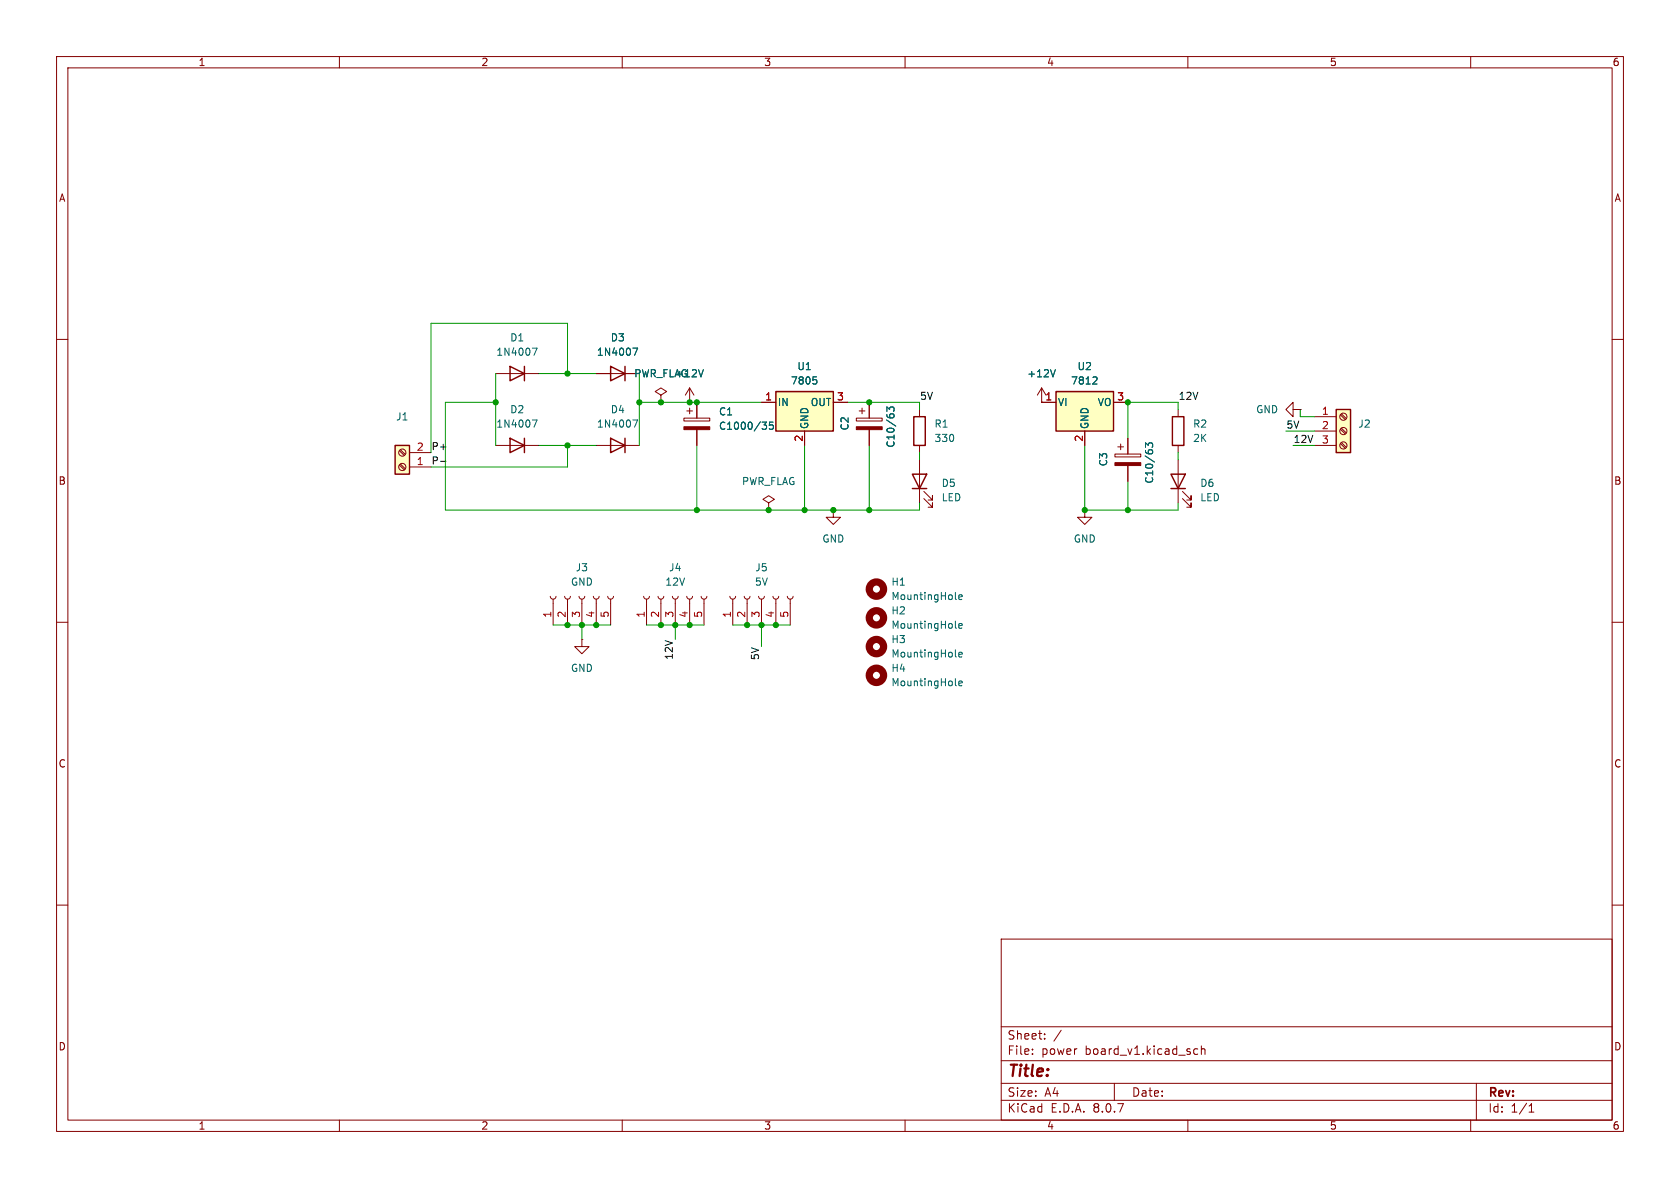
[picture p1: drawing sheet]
<svg xmlns="http://www.w3.org/2000/svg" width="297mm" height="210mm" viewBox="0 0 297 210" stroke-linecap="round" stroke-linejoin="round" font-family="sans-serif">
<g fill="none" stroke="#840000" stroke-width=".18">
<path d="M10 10h277v190h-277zM12 12h273v186h-273zM60 10v2M110 10v2M160 10v2M210 10v2M260 10v2M10 60h2M151.4 73.9h4.6v.5h-4.6zM151.9 72.6h1M152.4 72.1v1.1M153.7 71.1v2.8"/>
<path d="M153.7 75.9v2.8M285 60h2M10 110h2M97.3 105.4l.1 .4 .4 .1 .4-.1 .1-.4M97.8 105.9v4.6M99.8 105.4l.2 .4 .3 .1 .4-.1 .1-.4M100.3 105.9v4.6M102.4 105.4l.1 .4 .4 .1 .3-.1 .2-.4M102.9 105.9v4.6M104.9 105.4l.2 .4 .3 .1 .4-.1 .1-.4M105.4 105.9v4.6M107.4 105.4l.2 .4 .4 .1 .3-.1 .2-.4"/>
<path d="M107.9 105.9v4.6M285 110h2M10 160h2M177 166h108v32h-108zM285 160h2M60 198v2M110 198v2M160 198v2M177 194.5h108M177 191.5h108M177 187.5h108M177 181.5h108"/>
<path d="M182.5 186.3v.1M182.5 185.5v.1M184.7 183.6v.1M184.7 182.8v.1M187.6 182.1l-1.3 2M197 191.5v3M210 198v2M211 186.1l.3 .3 .4-.1M211.7 185.5l-.4-.1-.3 .3M212.4 185.5l.2-.1 .4 .1v.9M212.4 184.9v1.5M260 198v2"/>
<path d="M261 191.5v6.5M270.3 196.6h.9M270.3 195.5l.4-.4v1.5"/>
</g>
<path d="M151.4 75.4h4.6v.5h-4.6z" fill="#840000" stroke="#840000" stroke-width=".18"/>
<path d="M156.8 72.7v-.8l.5 .5 .1-.4h.5l.2 .2-.2 .5" fill="none" stroke="#006464" stroke-width=".18"/>
<path d="M236.2 72.4h2.6v7.6h-2.6z" fill="#ffffc2"/>
<path d="M161.5 73.7h2.1v5h-2.1zM236.2 72.4h2.6v7.6h-2.6zM161.3 83.8h2.5l-1.2 2.6zM161.3 86.4h2.5" fill="none" stroke="#840000" stroke-width=".25"/>
<g fill="none" stroke="#840000" stroke-width=".18">
<path d="M121.9 71.1h.1M121.9 68.6v2.5M121.9 68.6l-.7 1.3M121.9 68.6l.8 1.3M162.6 72.4v1.3M162.6 78.7v1.3M232.4 73.7h3.8M232.4 76.2h3.8M232.4 78.7h3.8M237 78.4l.8 .8M237 75.9l.8 .8M237 73.3l.8 .9"/>
<path d="M237.1 78.2l.9 .9M237.1 75.7l.9 .8M237.1 73.2l.9 .8M147.3 90.2v1.2h1.3l-1.3 1.3-1.3-1.3h1.3M147.3 90.2h.1M162.6 81.3v7.6M163.3 88.1l1.5 1.6v-.8v.8h-.7M163.3 86.9l1.5 1.5v-.8v.8h-.7M113.8 105.4l.1 .4 .4 .1 .4-.1 .1-.4M114.3 105.9v4.6M116.3 105.4l.2 .4 .3 .1 .4-.1 .1-.4M116.8 105.9v4.6"/>
<path d="M118.9 105.4l.1 .4 .4 .1 .3-.1 .2-.4M119.4 105.9v4.6M121.4 105.4l.2 .4 .3 .1 .4-.1 .1-.4M121.9 105.9v4.6M124 105.4l.1 .4 .4 .1 .3-.1 .2-.4M124.5 105.9v4.6"/>
<circle cx="237.5" cy="73.7" r=".63"/>
<circle cx="237.5" cy="78.7" r=".63"/>
<circle cx="237.5" cy="76.2" r=".63"/>
</g>
<path d="M124.3 65.3l-.4 1.3M168.9 116l.2 .1M168.9 110.9l.2 .2M169.5 110.6l.6-.1-.1-.2-.3-.1-.2 .2 .1 .6h.4M169.5 115.7l.6-.1-.1-.2-.3-.1-.2 .2 .1 .6h.4M168.9 121l.2 .2M169.5 120.8l.6-.1-.1-.3h-.3l-.2 .2 .1 .6h.4" fill="none" stroke="#006464" stroke-width=".18"/>
<g fill="none" stroke="#840000" stroke-width="1.3">
<circle cx="154.9" cy="109.2" r="1.27"/>
<circle cx="154.9" cy="114.3" r="1.27"/>
<circle cx="154.9" cy="119.4" r="1.27"/>
</g>
<path d="M137.2 69.2h10.1v7h-10.1z" fill="#ffffc2"/>
<path d="M137.2 69.2h10.1v7h-10.1z" fill="none" stroke="#840000" stroke-width=".25"/>
<path d="M134.6 71.1h2.6M142.2 76.2v2.5M147.3 71.1h2.6M184.1 71.1h.1M184.1 68.6l-.7 1.3M184.1 68.6v2.5M184.1 68.6l.8 1.3" fill="none" stroke="#840000" stroke-width=".18"/>
<path d="M143.8 66.6h.6M144.2 67.1l.2 .2v.3l-.2 .3M186.6 65.3l-.5 1.3M168.9 105.8l.2 .2M169.5 105.6l.6-.2-.1-.2-.3-.1-.2 .2 .1 .6h.4" fill="none" stroke="#006464" stroke-width=".18"/>
<circle cx="154.9" cy="104.1" r="1.27" fill="none" stroke="#840000" stroke-width="1.3"/>
<path d="M186.7 69.2h10.1v7h-10.1z" fill="#ffffc2"/>
<path d="M90.2 77.5l2.5 1.2-2.5 1.3zM90.2 64.8l2.5 1.2-2.5 1.3zM92.7 64.8v2.5M92.7 77.5v2.5M107.9 64.8l2.6 1.2-2.6 1.3zM107.9 77.5l2.6 1.2-2.6 1.3zM110.5 64.8v2.5M110.5 77.5v2.5M186.7 69.2h10.1v7h-10.1z" fill="none" stroke="#840000" stroke-width=".25"/>
<g fill="none" stroke="#840000" stroke-width=".18">
<path d="M87.6 66h7.6M87.6 78.7h7.6M105.4 66h7.6M105.4 78.7h7.6M116.8 69.9l1.1-.7-1.1-.6-1 .6 1 .7v1.2M116.8 71.1h.1M120.9 73.9h4.6v.5h-4.6zM121.4 72.6h1M121.9 72.1v1.1M123.2 71.1v2.8M123.2 75.9v2.8M184.1 71.1h2.6"/>
<path d="M191.8 76.2v2.5M196.8 71.1h2.6M135.9 88.9l1-.6-1-.7-1 .7 1 .6v1.3M135.9 90.2h.1M102.9 113v1.3h1.2l-1.2 1.3-1.3-1.3h1.3M102.9 113h.1M129 105.4l.2 .4 .3 .1 .4-.1 .1-.4M129.5 105.9v4.6M131.6 105.4l.1 .4 .4 .1 .3-.1 .2-.4M132.1 105.9v4.6M134.1 105.4l.2 .4 .3 .1 .4-.1 .1-.4M134.6 105.9v4.6"/>
<path d="M136.7 105.4l.1 .4 .4 .1 .3-.1 .2-.4M137.2 105.9v4.6M139.2 105.4l.1 .4 .4 .1 .4-.1 .1-.4M139.7 105.9v4.6"/>
</g>
<path d="M94.1 61.5h.8l-.5 1.3M94.1 74.2h.8l-.5 1.3M111.9 61.5h.8l-.5 1.3M111.9 74.2h.8l-.5 1.3M134.7 74.6h.8l-.4 .5 .4 .1v.4l-.2 .3h-.4M136.7 74.6h-.6l-.1 .6 .2-.1 .4 .1 .1 .1v.5l-.2 .1-.5-.1M193.7 66.6l.2 .3v.3l-.7 .7h.7" fill="none" stroke="#006464" stroke-width=".18"/>
<path d="M120.9 75.4h4.6v.5h-4.6z" fill="#840000" stroke="#840000" stroke-width=".18"/>
<path d="M69.8 78.7h2.6v5.1h-2.6z" fill="#ffffc2"/>
<path d="M69.8 78.7h2.6v5.1h-2.6zM207.3 73.7h2v5h-2zM207 83.8h2.5l-1.2 2.6zM207 86.4h2.5" fill="none" stroke="#840000" stroke-width=".25"/>
<g fill="none" stroke="#840000" stroke-width=".18">
<path d="M70.6 79.7l.9 .8M70.8 79.5l.9 .8M105.4 66h2.5M110.5 66h2.5M116.8 71.1h.1M121.9 71.1h.1M123.2 71.1v2.8M123.2 75.9v2.8M134.6 71.1h2.6M142.2 76.2v2.5M147.3 71.1h2.6M153.7 71.1v2.8"/>
<path d="M153.7 75.9v2.8M184.1 71.1h.1M184.1 71.1h2.6M191.8 76.2v2.5M196.8 71.1h2.6M197.6 79h1M198.1 78.5v1M199.4 77.5v2.8M208.3 72.4v1.3M208.3 78.7v1.3M228.6 72.4v-1.3l-1.3 1.3 1.3 1.3v-1.3h1.3M229.9 72.4h.1"/>
<path d="M70.6 82.2l.9 .9M70.8 82l.9 .9M72.4 82.6h3.8M72.4 80h3.8M191.8 90.2v1.2h1.2l-1.2 1.3-1.3-1.3h1.3M191.8 90.2h.1M197.1 80.3h4.6v.5h-4.6zM199.4 82.3v2.8M208.3 81.3v7.6M209 88.1l1.6 1.6v-.8v.8h-.8M209 86.9l1.6 1.5v-.8v.8h-.8"/>
<circle cx="71.1" cy="80" r=".63"/>
<circle cx="71.1" cy="82.5" r=".63"/>
</g>
<path d="M197.1 81.8h4.6v.5h-4.6z" fill="#840000" stroke="#840000" stroke-width=".18"/>
<path d="M111.9 61.5h.8l-.5 1.3M124.3 65.3l-.4 1.3M134.7 74.6h.8l-.4 .5 .4 .1v.4l-.2 .3h-.4M136.7 74.6h-.6l-.1 .6 .2-.1 .4 .1 .1 .1v.5l-.2 .1-.5-.1M143.8 66.6h.6M144.2 67.1l.2 .2v.3l-.2 .3M156.8 72.7v-.8l.5 .5 .1-.4h.5l.2 .2-.2 .5M186.6 65.3l-.5 1.3M193.7 66.6l.2 .3v.3l-.7 .7h.7M202.5 79.1v-.8l.5 .4 .1-.3h.6l.1 .1-.1 .6" fill="none" stroke="#006464" stroke-width=".18"/>
<path d="M77.9 81.6h.9" fill="none" stroke="#0f0f0f" stroke-width=".18"/>
<g fill="none" stroke="#009600" stroke-width=".18">
<path d="M87.6 71.1h-8.9v19.1h83.9v-1.3M87.6 66v12.7M95.2 78.7h10.2M95.2 66h10.2M100.3 66v-8.8h-24.1v22.8M100.3 78.7v3.9h-24.1M113 66v12.7M113 71.1h21.6M123.2 78.7v11.5M142.2 78.7v11.5M149.9 71.1h12.7v1.3M153.7 78.7v11.5"/>
<path d="M191.8 78.7v11.5h16.5v-1.3M208.3 72.4v-1.3h-8.9v6.4M227.3 76.2h5.1M228.6 78.7h3.8M229.9 72.4v1.3h2.5M162.6 80v1.3M199.4 85.1v5.1M208.3 80v1.3M97.8 110.5h10.1M102.9 110.5v2.5M114.3 110.5h10.2M119.4 110.5v2.5"/>
<path d="M129.5 110.5h10.2M134.6 110.5v3.8"/>
</g>
<g fill="#009600" stroke="#009600" stroke-width=".18">
<circle cx="121.9" cy="71.1" r=".46"/>
<circle cx="116.8" cy="71.1" r=".46"/>
<circle cx="142.2" cy="90.2" r=".46"/>
<circle cx="135.9" cy="90.2" r=".46"/>
<circle cx="147.3" cy="90.2" r=".46"/>
<circle cx="137.2" cy="110.5" r=".46"/>
<circle cx="134.6" cy="110.5" r=".46"/>
<circle cx="132.1" cy="110.5" r=".46"/>
<circle cx="153.7" cy="90.2" r=".46"/>
<circle cx="123.2" cy="71.1" r=".46"/>
<circle cx="123.2" cy="90.2" r=".46"/>
<circle cx="116.8" cy="110.5" r=".46"/>
<circle cx="121.9" cy="110.5" r=".46"/>
<circle cx="119.4" cy="110.5" r=".46"/>
<circle cx="100.3" cy="78.7" r=".46"/>
<circle cx="105.4" cy="110.5" r=".46"/>
<circle cx="102.9" cy="110.5" r=".46"/>
<circle cx="100.3" cy="110.5" r=".46"/>
<circle cx="100.3" cy="66" r=".46"/>
<circle cx="113" cy="71.1" r=".46"/>
<circle cx="87.6" cy="71.1" r=".46"/>
<circle cx="199.4" cy="90.2" r=".46"/>
<circle cx="191.8" cy="90.2" r=".46"/>
<circle cx="153.7" cy="71.1" r=".46"/>
<circle cx="199.4" cy="71.1" r=".46"/>
</g>
<text font-size="2.8" fill="#840000" x="178" y="190.9">Title:</text>
<g font-size="2.1" fill="#840000">
<text x="178" y="184">Sheet:</text>
<text x="178" y="186.7">File:</text>
<text x="184.1" y="186.7">power</text>
<text x="191.9" y="186.7">board_v1.kicad_sch</text>
<text x="178" y="196.9">KiCad</text>
<text x="178" y="194.1">Size:</text>
<text x="184.7" y="194.1">A4</text>
<text x="185.7" y="196.9">E.D.A.</text>
<text x="193.3" y="196.9">8.0.7</text>
<text x="200" y="194.1">Date:</text>
<text x="263" y="194.3">Rev:</text>
<text x="263" y="196.9">Id:</text>
<text x="267.1" y="196.9">1/1</text>
</g>
<g font-size="1.8" fill="#840000">
<text x="35" y="11.9">1</text>
<text x="85" y="11.9">2</text>
<text x="135" y="11.9">3</text>
<text x="185" y="11.9">4</text>
<text x="235" y="11.9">5</text>
<text x="285" y="11.9">6</text>
<text x="10.3" y="35.9">A</text>
<text x="285.3" y="35.9">A</text>
<text x="10.3" y="85.9">B</text>
<text x="285.3" y="85.9">B</text>
<text x="10.3" y="135.9">C</text>
<text x="285.3" y="135.9">C</text>
<text x="10.3" y="185.9">D</text>
<text x="285.3" y="185.9">D</text>
<text x="35" y="199.9">1</text>
<text x="85" y="199.9">2</text>
<text x="135" y="199.9">3</text>
<text x="185" y="199.9">4</text>
<text x="235" y="199.9">5</text>
<text x="285" y="199.9">6</text>
</g>
<g font-size="1.8" fill="#006464">
<text x="87.6" y="63.1">1N4007</text>
<text x="90.1" y="60.6">D1</text>
<text x="105.4" y="63.1">1N4007</text>
<text x="107.9" y="60.6">D3</text>
<text x="140.9" y="65.6">U1</text>
<text x="190.4" y="65.6">U2</text>
<text x="112" y="66.9">PWR_FLAG</text>
<text x="119.3" y="66.9">+12V</text>
<text x="137.4" y="72">IN</text>
<text x="139.7" y="68.2">7805</text>
<text x="143.2" y="72">OUT</text>
<text x="181.5" y="66.9">+12V</text>
<text x="186.9" y="72">VI</text>
<text x="189.2" y="68.2">7812</text>
<text x="194" y="72">VO</text>
<text x="69.9" y="74.5">J1</text>
<text x="87.6" y="75.8">1N4007</text>
<text x="90.1" y="73.3">D2</text>
<text x="105.4" y="75.8">1N4007</text>
<text x="107.9" y="73.3">D4</text>
<text x="127" y="73.6">C1</text>
<text x="127" y="76.2">C1000/35</text>
<text x="143.1" y="75.9" transform="rotate(-90 143.1 75.9)">GND</text>
<text x="150.2" y="76.2" transform="rotate(-90 150.2 76.2)">C2</text>
<text x="165.1" y="75.8">R1</text>
<text x="192.6" y="75.9" transform="rotate(-90 192.6 75.9)">GND</text>
<text x="210.8" y="75.8">R2</text>
<text x="222" y="73.3">GND</text>
<text x="240" y="75.8">J2</text>
<text x="158.3" y="79.2" transform="rotate(-90 158.3 79.2)">C10/63</text>
<text x="165.1" y="78.3">330</text>
<text x="195.9" y="82.5" transform="rotate(-90 195.9 82.5)">C3</text>
<text x="210.8" y="78.3">2K</text>
<text x="131.1" y="86">PWR_FLAG</text>
<text x="166.4" y="86.3">D5</text>
<text x="166.4" y="88.8">LED</text>
<text x="204.1" y="85.6" transform="rotate(-90 204.1 85.6)">C10/63</text>
<text x="212.1" y="86.3">D6</text>
<text x="212.1" y="88.8">LED</text>
<text x="101.7" y="101.2">J3</text>
<text x="118.2" y="101.2">J4</text>
<text x="133.4" y="101.2">J5</text>
<text x="145.3" y="96.1">GND</text>
<text x="189.7" y="96.1">GND</text>
<text x="100.8" y="103.7">GND</text>
<text x="117.5" y="103.7">12V</text>
<text x="133.4" y="103.7">5V</text>
<text x="157.5" y="103.7">H1</text>
<text x="157.5" y="106.3">MountingHole</text>
<text x="157.5" y="113.9">H3</text>
<text x="157.5" y="108.8">H2</text>
<text x="157.5" y="111.4">MountingHole</text>
<text x="100.8" y="119">GND</text>
<text x="157.5" y="119">H4</text>
<text x="157.5" y="116.4">MountingHole</text>
<text x="157.5" y="121.5">MountingHole</text>
</g>
<g font-size="1.8" fill="#a90000">
<text x="135.2" y="70.9">1</text>
<text x="147.9" y="70.9">3</text>
<text x="184.7" y="70.9">1</text>
<text x="197.4" y="70.9">3</text>
<text x="233.6" y="73.4">1</text>
<text x="233.6" y="75.9">2</text>
<text x="73.6" y="82.3">1</text>
<text x="73.6" y="79.8">2</text>
<text x="142" y="78.2" transform="rotate(-90 142 78.2)">2</text>
<text x="191.5" y="78.2" transform="rotate(-90 191.5 78.2)">2</text>
<text x="233.6" y="78.5">3</text>
<text x="97.5" y="109.3" transform="rotate(-90 97.5 109.3)">1</text>
<text x="100.1" y="109.3" transform="rotate(-90 100.1 109.3)">2</text>
<text x="102.6" y="109.3" transform="rotate(-90 102.6 109.3)">3</text>
<text x="105.2" y="109.3" transform="rotate(-90 105.2 109.3)">4</text>
<text x="107.7" y="109.3" transform="rotate(-90 107.7 109.3)">5</text>
<text x="114" y="109.3" transform="rotate(-90 114 109.3)">1</text>
<text x="116.6" y="109.3" transform="rotate(-90 116.6 109.3)">2</text>
<text x="119.1" y="109.3" transform="rotate(-90 119.1 109.3)">3</text>
<text x="121.7" y="109.3" transform="rotate(-90 121.7 109.3)">4</text>
<text x="124.2" y="109.3" transform="rotate(-90 124.2 109.3)">5</text>
<text x="129.3" y="109.3" transform="rotate(-90 129.3 109.3)">1</text>
<text x="131.8" y="109.3" transform="rotate(-90 131.8 109.3)">2</text>
<text x="134.4" y="109.3" transform="rotate(-90 134.4 109.3)">3</text>
<text x="136.9" y="109.3" transform="rotate(-90 136.9 109.3)">4</text>
<text x="139.4" y="109.3" transform="rotate(-90 139.4 109.3)">5</text>
</g>
<g font-size="1.8" fill="#0f0f0f">
<text x="162.6" y="70.8">5V</text>
<text x="208.3" y="70.8">12V</text>
<text x="227.3" y="75.9">5V</text>
<text x="76.2" y="79.7">P+</text>
<text x="76.2" y="82.2">P-</text>
<text x="228.6" y="78.4">12V</text>
<text x="119" y="116.7" transform="rotate(-90 119 116.7)">12V</text>
<text x="134.3" y="116.8" transform="rotate(-90 134.3 116.8)">5V</text>
</g>
</svg>
